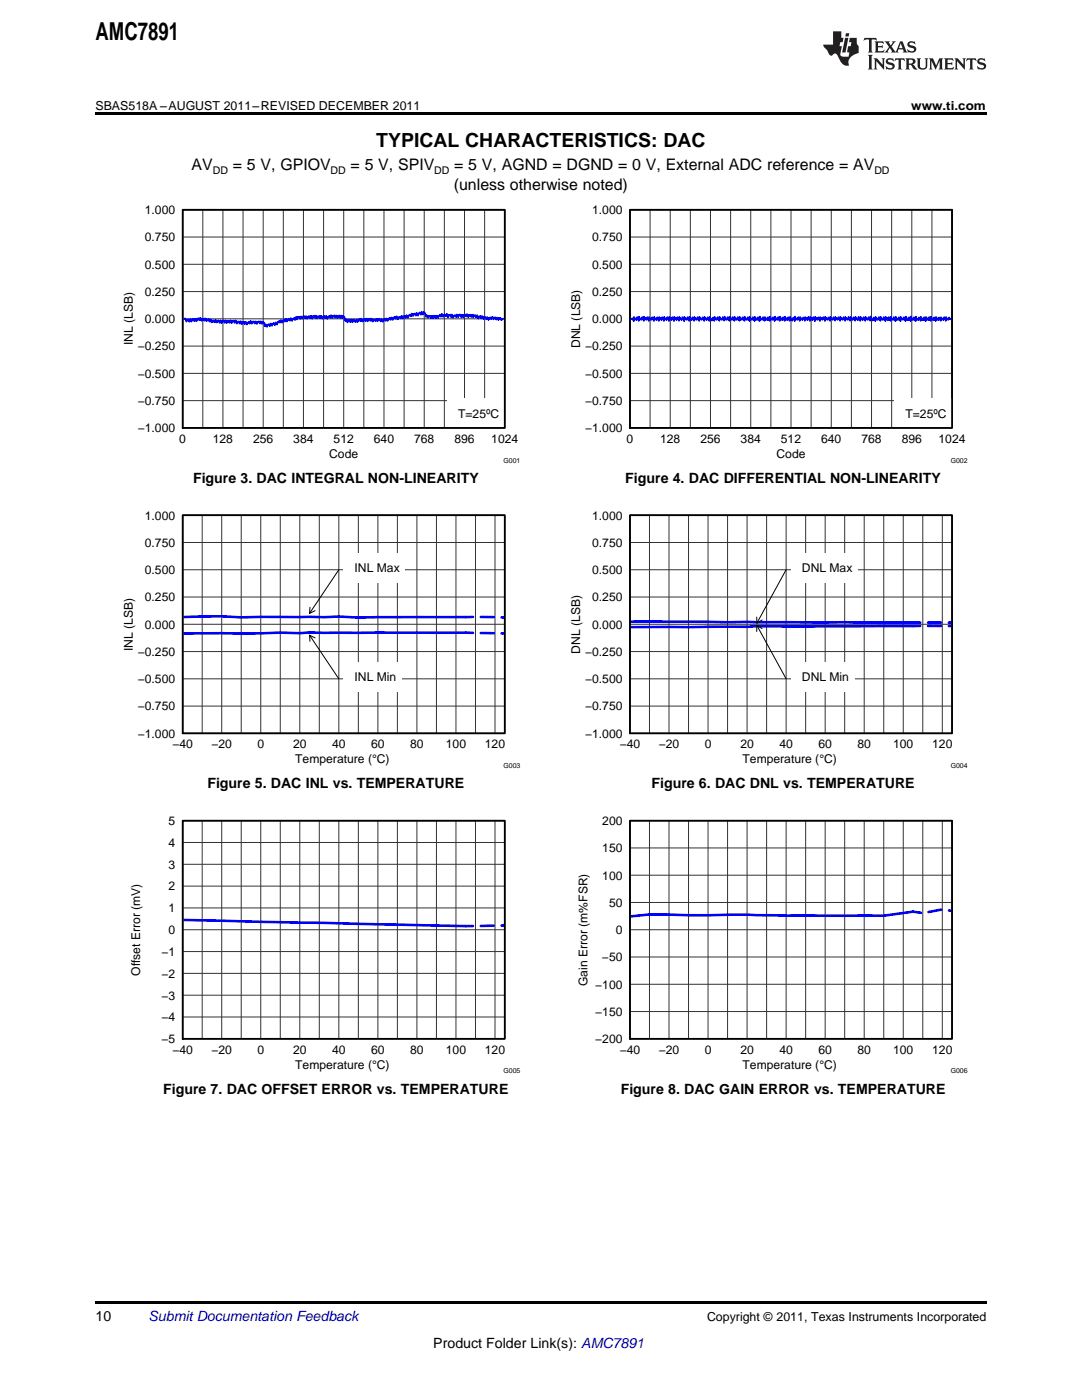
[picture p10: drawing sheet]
<svg xmlns="http://www.w3.org/2000/svg" width="216mm" height="279mm" viewBox="0 0 216 279" stroke-linecap="round" stroke-linejoin="round" font-family="sans-serif">
<g fill="#231f20">
<path d="M172.5 7.6l-.1 .5 .4-.2h.6v.1v2.1l-.2 .4h.9l-.2-.4v-2.1l.1-.1h.5l.5 .2-.2-.5zM174.5 8.3l.2 .3v1.5l-.2 .4h1.8l.2-.6a1.04 1.04 0 0 1-1.3 .2v-.7h.6l.3 .2v-.6l-.3 .2h-.6v-.6l.8-.1 .4 .3-.2-.5zM176.5 8.3l.9 1.1-.9 1.1h.8l-.2-.2 .4-.7 .5 .7-.2 .2h1.5l-.2-.2 .2-.4h.9l.1 .4-.2 .2h1l-.3-.3-.7-1.9h-.5l-.9 2-.8-1 .9-1h-.8l.1 .3-.4 .5-.3-.6 .1-.2zM179.7 8.6l.4 1h-.7zM181.3 8.4a.63 .63 0 0 0-.2 .7 .63 .63 0 0 0 .6 .4l.6 .2 .1 .2a.75 .75 0 0 1-.7 .4 .75 .75 0 0 1-.6-.5l.1 .7 .1-.1a1.11 1.11 0 0 0 1.5-.6 1.13 1.13 0 0 0-1.2-.8l-.1-.4a1.04 1.04 0 0 1 1.2 .2l-.2-.5-.2 .1-.4-.2zM173.2 10.9l.2 .4v2.2l-.2 .4h1l-.3-.4v-2.2l.3-.4zM174.3 11.6l.3 .4v1.5l-.3 .4h.8l-.2-.4v-1.3l1.5 1.7v-1.9l.2-.4h-.7l.2 .4v.9l-1.1-1.3zM177 11.8a.62 .62 0 0 0-.2 .7 .62 .62 0 0 0 .6 .4l.6 .1 .1 .3a.76 .76 0 0 1-.7 .3 .76 .76 0 0 1-.7-.4l.2 .7 .1-.1a1.11 1.11 0 0 0 1.5-.6 1.13 1.13 0 0 0-1.2-.8l-.1-.4a1.04 1.04 0 0 1 1.2 .2l-.2-.6-.2 .1-.5-.1zM178.7 11.6l-.2 .6a.61 .61 0 0 1 .8-.3v1.6l-.2 .4h.9l-.2-.4v-1.6a.63 .63 0 0 1 .7 .3l-.1-.6zM180.6 11.6l.3 .4v1.5l-.3 .4h1l-.2-.2-.1-.8 .6 .2a.76 .76 0 0 0 1.2 .7l-1-1a.58 .58 0 0 0 .6-.5 .58 .58 0 0 0-.5-.6zM181.4 11.9h.1a.45 .45 0 0 1 .5 .1 .45 .45 0 0 1 .1 .5l-.8 .2zM182.9 11.6l.2 .2a2.17 2.17 0 0 0 .3 1.9 .99 .99 0 0 0 1.6-.6v-1.1l.2-.4h-.7l.2 .2a1.92 1.92 0 0 1-.2 1.8 .6 .6 0 0 1-.9-.5v-1.1l.2-.4zM185.4 11.6l.2 .4v1.5l-.2 .4h.7l-.2-.4v-1.4l.8 1.8 .8-1.8v1.4l-.2 .4h.9l-.2-.4v-1.5l.2-.4h-.8l-.6 1.5-.6-1.5zM188.4 11.6l.2 .4v1.5l-.2 .4h1.8l.1-.6a1.04 1.04 0 0 1-1.2 .1v-.6h.5l.4 .2v-.6l-.4 .2h-.5v-.7h.8l.3 .3-.1-.6zM190.5 11.6l.2 .4v1.5l-.2 .4h.7l-.2-.4v-1.3l1.5 1.7v-1.9l.2-.4h-.7l.2 .4v.9l-1.1-1.3zM192.9 11.6l-.1 .6a.61 .61 0 0 1 .7-.3l.1 1.6-.3 .4h1l-.3-.4 .1-1.6a.63 .63 0 0 1 .7 .3l-.1-.6zM195.2 11.8a.62 .62 0 0 0-.2 .7 .62 .62 0 0 0 .6 .4l.6 .1 .1 .3a.76 .76 0 0 1-.7 .3 .76 .76 0 0 1-.6-.4l.1 .7 .1-.1a1.11 1.11 0 0 0 1.6-.6 1.13 1.13 0 0 0-1.3-.8l-.1-.4a1.04 1.04 0 0 1 1.2 .2l-.1-.6-.2 .1-.5-.1z"/>
<path d="M166.2 6.3v2.6h-1.9v.4l.8 .9a.91 .91 0 0 0 1 .8 .56 .56 0 0 1 .5-.3 .56 .56 0 0 1 .5 .3l.4 .8a1.53 1.53 0 0 0 1.9 1.2 1.54 1.54 0 0 1 1-2.1l.9-.3v-1.4a1.52 1.52 0 0 1-.4-1.6h-1.3l-.2 .8h.5l-.2 .8h-.5l-.1 1v.2l.4 .1-.2 .8a1.93 1.93 0 0 1-1.6-.3l.3-1.8h-.5l.2-.8h.4l.2-.8h-.4v-1.3zM168.6 7.6l-.6 2.9h.7l.6-2.9zM168.8 6.6l-.1 .7h.6l.2-.7z"/>
</g>
<path d="M36.4 41.9h64.3v43.5h-64.3z" fill="none" stroke="#000" stroke-width=".26"/>
<g fill="none" stroke="#333" stroke-width=".2">
<path d="M36.4 41.9h64.3v43.5h-64.3zM36.4 58.2h64.3M36.4 52.7h64.3M36.4 47.3h64.3M40.5 41.9v43.5M44.5 41.9v43.5M48.5 41.9v43.5M52.5 41.9v43.5M56.5 41.9v43.5M60.5 41.9v43.5M64.6 41.9v43.5M68.6 41.9v43.5"/>
<path d="M72.6 41.9v43.5M76.6 41.9v43.5M80.6 41.9v43.5M84.7 41.9v43.5M88.7 41.9v43.5M92.7 41.9v43.5M96.7 41.9v43.5M36.4 80h64.3M36.4 74.5h64.3M36.4 69.1h64.3M36.4 63.6h64.3"/>
</g>
<path d="M36.4 63.6l.6-.1 .1 .2 .1 .5 .1-.4v.2l.3-.3 .2 .5 .2-.5 .1 .1 .1 .4 .1-.4v.1l.3-.3 .2 .5 .2-.5 .1 .1 .1 .4 .1-.4v.1l.3-.3 .2 .4 .2-.5 .2 .6 .1-.3v.1l.3-.2 .2 .4 .2-.5 .2 .2v.4l.1-.4v.2l.3-.2 .2 .5 .2-.5 .2 .6 .1-.3v.2l.3-.3 .3 .4 .1-.5 .2 .1v.5l.1-.4 .1 .1 .2-.2 .3 .5 .1-.5 .2 .1v.5l.1-.4 .1 .1 .2-.3 .3 .5 .1-.5 .2 .2v.4l.1-.4 .1 .1 .2-.2 .3 .4 .1-.5 .2 .2v.4l.1-.4 .1 .1 .2-.2 .3 .4 .1-.5 .2 .2v.5l.1-.4 .1 .2 .2-.3 .3 .5 .1-.5 .2 .2v.4l.1-.4 .1 .1 .2-.2 .3 .5 .1-.5 .2 .2 .1 .4v-.4l.1 .2 .2-.4 .3 .4 .1-.5 .1 .2 .1-.1 .1 .4v-.4l.1 .2 .2-.3 .3 .5 .1-.5 .2 .1 .1 .5v-.5l.1 .2 .2-.3 .3 .5 .1-.5 .2 .1 .1 .4v-.3l.1 .1 .1-.2 .1 .2 .3 .7 .1-.4 .2 .1 .1 .4v-.4l.1 .2 .2-.3 .3 .4 .1-.6 .1 .2 .1-.1 .1 .4v-.4l.1 .1 .2-.2 .3 .4 .1-.6 .2 .1 .1 .4v-.5l.1 .2 .3-.4 .2 .3 .1-.5 .2 .1 .1 .4v-.4l.1 .1 .3-.3 .2 .4 .1-.6 .2 .2 .1 .4v-.4l.1 .1 .3-.3 .2 .4 .1-.5 .2 .1 .1 .4 .1-.4v.2l.3-.4 .2 .4 .1-.5 .2 .1 .1 .4 .1-.5v.2l.3-.3 .2 .4 .1-.5 .2 .2v-.1l.1 .4 .1-.4v.1l.3-.2 .2 .5 .2-.5 .1 .1 .1 .4 .1-.4v.2l.3-.3 .2 .4 .2-.5 .1 .1 .1 .5 .1-.5v.2l.3-.3 .2 .5 .2-.5 .1 .1 .1 .4 .1-.3v.1l.3-.3 .2 .5 .2-.5 .2 .2v.4l.1-.4v.1l.3-.3 .2 .5 .2-.5 .2 .2v.4l.1-.4v.2l.3-.4 .2 .4 .2-.5 .2 .2v.4l.1-.4v.1l.3-.3 .2 .5 .2-.5 .2 .2v.4l.1-.4 .1 .1 .2-.2 .3 .5 .1-.5 .2 .1v.4l.1-.4 .3 .1 .2 .8 .1 .1 .1-.4 .2 .2v.5l.1-.5 .1 .2 .2-.2 .3 .4 .1-.5 .2 .1v.4l.1-.3 .1 .1 .2-.3 .3 .5 .1-.5 .1 .2 .1-.1v.4l.1-.4 .1 .1 .2-.3 .3 .4 .1-.5 .2 .1 .1 .5v-.4l.1 .1 .2-.3 .3 .5 .1-.5 .1 .2 .1-.1 .1 .4v-.4l.1 .2 .2-.3 .3 .4 .1-.4 .2 .1 .1 .5v-.4l.1 .2 .2-.3 .3 .4 .1-.5 .1 .2 .1-.1 .1 .4v-.4l.1 .1 .2-.2 .3 .6 .1-.5 .2 .1 .1 .4v-.4l.1 .2 .2-.4 .3 .5 .1-.6 .3 .5v-.3l.1 .1 .2-.3 .3 .3 .1-.5 .2 .1 .1 .4v-.4l.1 .2 .3-.4 .2 .4 .1-.5 .3 .6v-.3l.1 .1 .3-.3 .2 .4 .1-.6 .2 .2 .1 .4v-.4l.1 .1 .3-.3 .2 .4 .1-.5 .2 .1 .1 .4 .1-.4v.1l.3-.3 .2 .3 .1-.5 .2 .2v-.1l.1 .4 .1-.4v.1l.3-.3 .2 .5 .1-.5 .2 .1 .1 .4 .1-.4v.1l.3-.4 .2 .5 .1-.6 .2 .2 .1 .4 .1-.5v.2l.2-.2 .3 1 .2-.4 .1 .2v-.1l.1 .5 .1-.4v.1l.3-.2 .2 .5 .2-.5 .1 .1 .1 .4 .1-.4v.2l.3-.3 .2 .5 .2-.5 .1 .2v-.2l.1 .5 .1-.4v.1l.3-.4 .1 .4h.1l.2-.6 .1 .3 .1-.1v.4l.1-.3v.1l.3-.3 .2 .4 .2-.5 .2 .7 .1-.4v.2l.3-.3 .2 .5 .2-.5 .2 .2v.5l.1-.4 .1 .1 .2-.3 .3 .4 .1-.6 .2 .2v.4l.1-.4 .1 .1 .2-.2 .3 .5 .1-.5 .1 .2 .1-.1v.4l.1-.4 .1 .1 .2-.3 .3 .4 .1-.4 .2 .2v.4l.1-.4 .1 .1 .2-.2 .3 .5 .1-.5 .2 .1v.4l.1-.4 .1 .2 .2-.2 .2 .4 .2-.4 .2 .2v.5l.1-.4 .3-.1 .3 .5 .1-.5 .2 .6 .1-.4 .1 .2 .2-.2 .3 .4 .1-.4 .2 .1 .1 .5v-.4l.1 .1 .2-.3 .2 .4 .2-.5 .2 .1 .1 .4v-.3l.1 .1 .2-.2 .3 .5 .1-.4 .2 .1 .1 .4v-.4l.1 .2 .2-.3 .3 .5 .1-.3h.5" fill="none" stroke="#00f" stroke-width=".35"/>
<path d="M89.2 79.6h11.5v5.8h-11.5z" fill="#fff"/>
<path d="M36.4 41.9h64.3v43.5h-64.3z" fill="none" stroke="#000" stroke-width=".35"/>
<path d="M125.7 41.9h64.3v43.5h-64.3z" fill="none" stroke="#000" stroke-width=".26"/>
<g fill="none" stroke="#333" stroke-width=".2">
<path d="M125.7 41.9h64.3v43.5h-64.3zM125.7 58.2h64.3M125.7 52.7h64.3M125.7 47.3h64.3M129.7 41.9v43.5M133.7 41.9v43.5M137.8 41.9v43.5M141.8 41.9v43.5M145.8 41.9v43.5M149.8 41.9v43.5M153.8 41.9v43.5M157.8 41.9v43.5"/>
<path d="M161.9 41.9v43.5M165.9 41.9v43.5M169.9 41.9v43.5M173.9 41.9v43.5M177.9 41.9v43.5M181.9 41.9v43.5M186 41.9v43.5M125.7 80h64.3M125.7 74.5h64.3M125.7 69.1h64.3M125.7 63.6h64.3"/>
</g>
<path d="M125.7 63.6l.5-.1 .1 .3 .1-.2 .1 .5v-.9l.1 .6v-.3l.4 .4 .1-.6 .2 .5 .1-.2 .1 .4v-.8l.1 .5v-.2l.4 .4 .1-.6 .2 .4 .1-.1 .1 .4v-.8l.1 .6 .1-.4 .3 .4 .2-.5 .1 .5 .1-.2 .1 .5v-.8l.1 .5 .1-.3h.1l.2 .4 .2-.6 .1 .5 .1-.2 .1 .5v-.9l.1 .6 .1-.3 .3 .4 .2-.6 .1 .5 .1-.2 .1 .5v-.8l.1 .5 .1-.3h.2l.1 .4 .2-.6 .1 .5 .1-.2 .1 .5v-.9l.1 .6 .1-.3 .3 .4 .2-.6 .1 .4 .1-.1 .1 .5v-.9l.1 .6 .1-.3 .3 .4 .2-.6 .1 .5 .1-.2 .1 .5v-.9l.1 .6 .1-.3 .3 .4 .2-.6 .1 .5 .1-.2 .1 .4 .1-.8v.6l.1-.3 .3 .4 .2-.6 .1 .5 .1-.2 .1 .5 .1-.9v.6l.1-.3 .3 .4 .2-.6 .1 .5 .1-.2 .1 .5 .1-.9v.6l.1-.3 .3 .4 .2-.6 .1 .5 .1-.2 .1 .4 .1-.8v.6l.1-.3 .3 .4 .2-.6 .1 .5 .1-.2 .1 .5 .1-.9v.6l.1-.3 .3 .3 .2-.5 .1 .4 .1-.1 .1 .5 .1-.9v.6l.1-.3 .2 .1 .1 .3 .2-.6 .1 .4 .2-.1v.5l.1-.8v.4l.1-.3 .3 .6 .2-.6 .1 .4 .2-.2v.5l.1-.9v.6l.1-.3 .3 .3 .2-.5 .1 .5 .2-.3v.5l.1-.8 .1 .6v-.3l.3 .4 .2-.6 .1 .5 .2-.2v.4l.1-.8 .1 .6v-.4l.3 .4 .2-.5 .1 .4 .2-.1v.4l.1-.8 .1 .6v-.3h.2l.1 .4 .2-.6 .2 .5 .1-.2v.4l.1-.8 .1 .6v-.3l.3 .4 .2-.6 .2 .5 .1-.2v.4l.1-.8 .1 .6v-.3l.3 .3 .2-.5 .2 .4 .1-.1v.4l.1-.8 .1 .5v-.2l.3 .4 .2-.6 .2 .4 .1-.2 .1 .6v-.9l.1 .6v-.3l.4 .3 .1-.5 .2 .4 .1-.1 .1 .5v-.9l.1 .6v-.3l.4 .4 .1-.6 .2 .4 .1-.1 .1 .5v-.9l.1 .6v-.3l.4 .3 .2-.5 .1 .5 .1-.2 .1 .4v-.7l.1 .5 .1-.3h.1l.2 .4 .2-.6 .1 .5 .1-.2 .1 .4v-.8l.1 .6 .1-.3h.1l.2 .4 .2-.6 .1 .5 .1-.2 .1 .5v-.9l.1 .6 .1-.3h.2l.1 .4 .2-.6 .1 .5 .1-.2 .1 .4v-.8l.1 .6 .1-.3v.1l.2-.1 .1 .4 .2-.6 .1 .5 .1-.2 .1 .4v-.8l.1 .6 .1-.4 .3 .5 .2-.6 .1 .5 .1-.2 .1 .5v-.9l.1 .5 .1-.2 .3 .5 .2-.6 .1 .4 .1-.2 .1 .5 .1-.9v.6l.1-.3 .3 .4 .2-.6 .1 .5 .1-.2 .1 .4 .1-.8v.6l.1-.4 .3 .5 .2-.6 .1 .4 .1-.2 .1 .5 .1-.7v.4l.1-.2 .1 .1 .1-.1 .1 .4 .2-.6 .1 .5 .1-.2 .1 .5 .1-.9v.6l.1-.3 .1 .1 .1-.1 .1 .4 .2-.6 .1 .5 .1-.3 .1 .6 .1-.9v.6l.1-.3h.2l.1 .3 .2-.5 .1 .5 .1-.2 .1 .5 .1-.8v.5l.1-.3 .3 .3 .2-.5 .1 .4 .2-.2v.6l.1-.9v.6l.1-.3 .3 .3 .2-.5 .1 .5 .2-.2v.4l.1-.8v.6l.1-.3 .3 .3 .2-.5 .3 .7 .1-.7v.4l.1-.3 .3 .4 .2-.5 .1 .4 .2-.1v.4l.1-.8 .1 .6v-.4l.3 .4 .2-.5 .3 .7 .1-.8 .1 .6v-.3l.3 .3 .2-.5 .1 .5 .2-.2v.4l.1-.8 .1 .5v-.2l.3 .4 .2-.6 .2 .4 .1-.1v.4l.1-.8 .1 .5v-.2h.2l.1 .4 .2-.6 .2 .5 .1-.3v.5l.1-.8 .1 .6v-.3h.2l.1 .4 .2-.6 .2 .5 .1-.2v.4l.1-.8 .1 .5v-.2l.4 .4 .1-.6 .4 .7v-.8l.1 .6v-.4l.4 .6 .1-.6 .2 .4 .1-.3 .1 .6v-.9l.1 .6v-.3l.4 .4 .1-.6 .2 .5 .1-.2 .1 .4v-.8l.1 .6v-.4l.4 .5 .2-.6 .1 .4 .1-.2 .1 .6v-.9l.1 .5 .1-.2v.1l.1-.1 .2 .4 .2-.6 .1 .5 .1-.2 .1 .4v-.7l.1 .5 .1-.4 .3 .5 .2-.6 .1 .5 .1-.2 .1 .5v-.9l.1 .6 .1-.4 .3 .5 .2-.6 .1 .5 .1-.2 .1 .5v-.9l.1 .5 .1-.2 .3 .3 .2-.5 .1 .4 .1-.1 .1 .5v-.9l.1 .6 .1-.3 .3 .4 .2-.6 .1 .5 .1-.3 .1 .6v-.9l.1 .5 .1-.2 .3 .4 .2-.6 .1 .5 .1-.2 .1 .5 .1-.9v.6l.1-.3 .3 .4 .2-.6 .1 .4 .1-.1 .1 .4 .1-.8v.6l.1-.3 .3 .4 .2-.6 .1 .5 .1-.2 .1 .5 .1-.8v.4l.1-.2 .1 .2 .1-.2 .1 .4 .2-.6 .1 .5 .1-.2 .1 .4 .1-.8v.6l.1-.3 .3 .4 .2-.6 .1 .5 .1-.2 .1 .5 .1-.9v.6l.1-.3 .1 .1 .1-.1 .1 .4 .2-.6 .1 .5 .1-.2 .1 .4 .1-.7v.4l.1-.2 .3 .4 .2-.6 .1 .4 .2-.1v.4l.1-.7v.5l.1-.3 .3 .4 .2-.5 .1 .2h.4" fill="none" stroke="#00f" stroke-width=".35"/>
<path d="M178.5 79.6h11.5v5.8h-11.5z" fill="#fff"/>
<path d="M125.7 41.9h64.3v43.5h-64.3z" fill="none" stroke="#000" stroke-width=".35"/>
<path d="M36.4 102.8h64.3v43.6h-64.3z" fill="none" stroke="#000" stroke-width=".26"/>
<g fill="none" stroke="#333" stroke-width=".2">
<path d="M36.4 119.1h64.3M36.4 113.7h64.3M36.4 108.3h64.3M40.3 102.8v43.6M44.2 102.8v43.6M48.1 102.8v43.6M52 102.8v43.6M55.9 102.8v43.6M59.8 102.8v43.6M63.7 102.8v43.6M67.6 102.8v43.6M71.5 102.8v43.6"/>
<path d="M75.4 102.8v43.6M79.3 102.8v43.6M83.2 102.8v43.6M87.1 102.8v43.6M91 102.8v43.6M94.9 102.8v43.6M98.8 102.8v43.6M100.7 102.8h-64.3v43.6h64.3M36.4 135.5h64.3M36.4 130h64.3M36.4 124.6h64.3M36.4 140.9h64.3"/>
</g>
<path d="M36.4 123.1a113.9 113.9 0 0 1 11.7 .1h16.6l2.9-.2 3.9 .3 21.4-.1M92.9 126.3l-31.1-.1-2 .2-3.9-.1-7.8 .1h-11.7" fill="none" stroke="#00f" stroke-width=".52"/>
<path d="M100.8 123.3l-7.9-.1M100.8 126.4l-7.9-.1" fill="none" stroke="#00f" stroke-width=".52" stroke-dasharray="2.6 1.6"/>
<path d="M67.6 113.7l-5.8 8.7M61.8 121.2v1.2l1.1-.5" fill="none" stroke="#000" stroke-width=".2"/>
<path d="M68.6 110.4h12.3v5.8h-12.3z" fill="#fff"/>
<path d="M61.8 126.8l5.8 8.7M62.9 127.3l-1.1-.5v1.2" fill="none" stroke="#000" stroke-width=".2"/>
<path d="M68.6 132.2h11.6v5.8h-11.6z" fill="#fff"/>
<path d="M36.4 102.8h64.3v43.6h-64.3z" fill="none" stroke="#000" stroke-width=".35"/>
<path d="M125.7 102.8h64.3v43.6h-64.3z" fill="none" stroke="#000" stroke-width=".26"/>
<g fill="none" stroke="#333" stroke-width=".2">
<path d="M125.7 119.1h64.3M125.7 113.7h64.3M125.7 108.3h64.3M129.6 102.8v43.6M133.5 102.8v43.6M137.4 102.8v43.6M141.3 102.8v43.6M145.2 102.8v43.6M149.1 102.8v43.6M153 102.8v43.6M156.9 102.8v43.6M160.8 102.8v43.6"/>
<path d="M164.7 102.8v43.6M168.5 102.8v43.6M172.4 102.8v43.6M176.3 102.8v43.6M180.2 102.8v43.6M184.1 102.8v43.6M188 102.8v43.6M190 102.8h-64.3v43.6h64.3M125.7 135.5h64.3M125.7 130h64.3M125.7 124.6h64.3M125.7 140.9h64.3"/>
</g>
<path d="M125.7 124.1l56.5 .1M182.2 124.9l-56.5 .3" fill="none" stroke="#00f" stroke-width=".52"/>
<path d="M190 124.2h-7.8M190 124.9h-7.8" fill="none" stroke="#00f" stroke-width=".52" stroke-dasharray="2.6 1.6"/>
<path d="M156.9 113.7l-5.9 10.7M151 123.1v1.3l1.1-.7" fill="none" stroke="#000" stroke-width=".2"/>
<path d="M157.8 110.4h13.4v5.8h-13.4z" fill="#fff"/>
<path d="M151 124.8l5.9 10.7M152.1 125.4l-1.1-.6v1.2" fill="none" stroke="#000" stroke-width=".2"/>
<path d="M157.8 132.2h12.7v5.8h-12.7z" fill="#fff"/>
<path d="M125.7 102.8h64.3v43.6h-64.3zM36.4 163.8h64.3v43.5h-64.3zM125.7 163.8h64.3v43.5h-64.3z" fill="none" stroke="#000" stroke-width=".35"/>
<path d="M36.4 163.8h64.3v43.5h-64.3zM125.7 163.8h64.3v43.5h-64.3z" fill="none" stroke="#000" stroke-width=".26"/>
<g fill="none" stroke="#333" stroke-width=".2">
<path d="M36.4 176.8h64.3M36.4 172.5h64.3M36.4 168.1h64.3M40.3 163.8v43.5M44.2 163.8v43.5M48.1 163.8v43.5M52 163.8v43.5M55.9 163.8v43.5M59.8 163.8v43.5M63.7 163.8v43.5M67.6 163.8v43.5M71.5 163.8v43.5"/>
<path d="M75.4 163.8v43.5M79.3 163.8v43.5M83.2 163.8v43.5M87.1 163.8v43.5M91 163.8v43.5M94.9 163.8v43.5M98.8 163.8v43.5M100.7 163.8h-64.3v43.5h64.3M125.7 174.7h64.3M125.7 169.2h64.3M129.6 163.8v43.5M133.5 163.8v43.5"/>
<path d="M137.4 163.8v43.5M141.3 163.8v43.5M145.2 163.8v43.5M149.1 163.8v43.5M153 163.8v43.5M156.9 163.8v43.5M160.8 163.8v43.5M164.7 163.8v43.5M168.5 163.8v43.5M172.4 163.8v43.5M176.3 163.8v43.5M180.2 163.8v43.5"/>
<path d="M184.1 163.8v43.5M188 163.8v43.5M190 163.8h-64.3v43.5h64.3M36.4 198.6h64.3M36.4 194.3h64.3M36.4 189.9h64.3M36.4 185.5h64.3M36.4 181.2h64.3M125.7 185.5h64.3M125.7 196.4h64.3M125.7 191h64.3M125.7 180.1h64.3"/>
<path d="M36.4 203h64.3M125.7 201.9h64.3"/>
</g>
<path d="M36.4 183.6l56.5 1.2M182.2 181.9l-5.9 .8h-19.4l-7.8-.2-11.7 .1-7.8-.1-3.9 .4" fill="none" stroke="#00f" stroke-width=".52"/>
<path d="M100.8 184.7l-7.9 .1M190 181.8l-2-.3-3.9 .7-1.9-.3" fill="none" stroke="#00f" stroke-width=".52" stroke-dasharray="2.6 1.6"/>
<path d="M19 259.7h177.8v.5h-177.8z" fill="#000"/>
<g fill="#fff">
<path d="M156.1 220.1h.4v.7h-.4z"/>
<path d="M66.9 220.1h.3v.7h-.3z"/>
<path d="M156.1 159.1h.4v.7h-.4z"/>
<path d="M66.9 159.1h.3v.7h-.3z"/>
<path d="M156.1 98.1h.4v.7h-.4z"/>
<path d="M66.9 98.1h.3v.7h-.3z"/>
</g>
<path d="M19 22.5h177.8v.5h-177.8z" fill="#000"/>
<text font-size="4.9" x="19" y="7.9">AMC7891</text>
<text font-size="3.9" x="75.1" y="29.3">TYPICAL CHARACTERISTICS: DAC</text>
<g font-size="3.2">
<text x="38.2" y="34">AV</text>
<text x="46.5" y="34">= 5 V, GPIOV</text>
<text x="70" y="34">= 5 V, SPIV</text>
<text x="90.6" y="34">= 5 V, AGND = DGND = 0 V, External ADC reference = AV</text>
<text x="90.6" y="37.9">(unless otherwise noted)</text>
</g>
<g font-size="2.8">
<text x="38.5" y="96.4">Figure 3. DAC INTEGRAL NON-LINEARITY</text>
<text x="124.8" y="96.4">Figure 4. DAC DIFFERENTIAL NON-LINEARITY</text>
<text x="41.4" y="157.3">Figure 5. DAC INL vs. TEMPERATURE</text>
<text x="130" y="157.3">Figure 6. DAC DNL vs. TEMPERATURE</text>
<text x="32.6" y="218.3">Figure 7. DAC OFFSET ERROR vs. TEMPERATURE</text>
<text x="123.9" y="218.3">Figure 8. DAC GAIN ERROR vs. TEMPERATURE</text>
<text x="19" y="263.6">10</text>
<text x="86.5" y="269">Product Folder Link(s): AMC7891</text>
</g>
<text font-size="2.8" fill="#0000c8" x="29.6" y="263.6">Submit Documentation Feedback</text>
<g font-size="2.5">
<text x="19" y="21.9">SBAS518A –AUGUST 2011–REVISED DECEMBER 2011</text>
<text x="181.8" y="21.9">www.ti.com</text>
<text x="141.1" y="263.6">Copyright © 2011, Texas Instruments Incorporated</text>
</g>
<g font-size="2.4">
<text x="28.9" y="42.7">1.000</text>
<text x="118.2" y="42.7">1.000</text>
<text x="28.9" y="53.6">0.500</text>
<text x="28.9" y="48.2">0.750</text>
<text x="118.2" y="53.6">0.500</text>
<text x="118.2" y="48.2">0.750</text>
<text x="28.9" y="59.1">0.250</text>
<text x="118.2" y="59.1">0.250</text>
<text x="28.9" y="64.5">0.000</text>
<text x="118.2" y="64.5">0.000</text>
<text x="26.5" y="68.9" transform="rotate(-90 26.5 68.9)">INL (LSB)</text>
<text x="27.5" y="69.9">−0.250</text>
<text x="115.7" y="69.5" transform="rotate(-90 115.7 69.5)">DNL (LSB)</text>
<text x="116.7" y="69.9">−0.250</text>
<text x="27.5" y="75.4">−0.500</text>
<text x="116.7" y="75.4">−0.500</text>
<text x="27.5" y="80.8">−0.750</text>
<text x="91.4" y="83.4">T=25ºC</text>
<text x="116.7" y="80.8">−0.750</text>
<text x="180.7" y="83.4">T=25ºC</text>
<text x="27.5" y="86.3">−1.000</text>
<text x="35.8" y="88.4">0</text>
<text x="42.5" y="88.4">128</text>
<text x="50.5" y="88.4">256</text>
<text x="58.5" y="88.4">384</text>
<text x="66.6" y="88.4">512</text>
<text x="74.6" y="88.4">640</text>
<text x="82.6" y="88.4">768</text>
<text x="90.7" y="88.4">896</text>
<text x="98" y="88.4">1024</text>
<text x="116.7" y="86.3">−1.000</text>
<text x="125" y="88.4">0</text>
<text x="131.7" y="88.4">128</text>
<text x="139.8" y="88.4">256</text>
<text x="147.8" y="88.4">384</text>
<text x="155.8" y="88.4">512</text>
<text x="163.9" y="88.4">640</text>
<text x="171.9" y="88.4">768</text>
<text x="179.9" y="88.4">896</text>
<text x="187.3" y="88.4">1024</text>
<text x="65.7" y="91.4">Code</text>
<text x="154.9" y="91.4">Code</text>
<text x="28.9" y="103.7">1.000</text>
<text x="118.2" y="103.7">1.000</text>
<text x="28.9" y="109.1">0.750</text>
<text x="118.2" y="109.1">0.750</text>
<text x="28.9" y="114.6">0.500</text>
<text x="70.8" y="114.2">INL Max</text>
<text x="118.2" y="114.6">0.500</text>
<text x="160" y="114.2">DNL Max</text>
<text x="28.9" y="125.5">0.000</text>
<text x="28.9" y="120">0.250</text>
<text x="118.2" y="125.5">0.000</text>
<text x="118.2" y="120">0.250</text>
<text x="26.5" y="129.9" transform="rotate(-90 26.5 129.9)">INL (LSB)</text>
<text x="27.5" y="130.9">−0.250</text>
<text x="115.7" y="130.4" transform="rotate(-90 115.7 130.4)">DNL (LSB)</text>
<text x="116.7" y="130.9">−0.250</text>
<text x="27.5" y="136.3">−0.500</text>
<text x="70.8" y="136">INL Min</text>
<text x="116.7" y="136.3">−0.500</text>
<text x="160" y="136">DNL Min</text>
<text x="27.5" y="141.8">−0.750</text>
<text x="116.7" y="141.8">−0.750</text>
<text x="27.5" y="147.2">−1.000</text>
<text x="34.4" y="149.3">−40</text>
<text x="42.2" y="149.3">−20</text>
<text x="51.4" y="149.3">0</text>
<text x="58.5" y="149.3">20</text>
<text x="66.3" y="149.3">40</text>
<text x="74.1" y="149.3">60</text>
<text x="81.8" y="149.3">80</text>
<text x="89" y="149.3">100</text>
<text x="96.8" y="149.3">120</text>
<text x="116.7" y="147.2">−1.000</text>
<text x="123.7" y="149.3">−40</text>
<text x="131.4" y="149.3">−20</text>
<text x="140.6" y="149.3">0</text>
<text x="147.7" y="149.3">20</text>
<text x="155.5" y="149.3">40</text>
<text x="163.3" y="149.3">60</text>
<text x="171.1" y="149.3">80</text>
<text x="178.2" y="149.3">100</text>
<text x="186" y="149.3">120</text>
<text x="58.9" y="152.3">Temperature (°C)</text>
<text x="148.2" y="152.3">Temperature (°C)</text>
<text x="33.6" y="164.7">5</text>
<text x="120.2" y="164.7">200</text>
<text x="33.6" y="173.4">3</text>
<text x="33.6" y="169">4</text>
<text x="120.2" y="170.1">150</text>
<text x="33.6" y="177.7">2</text>
<text x="120.2" y="175.5">100</text>
<text x="33.6" y="182.1">1</text>
<text x="121.5" y="181">50</text>
<text x="32.2" y="190.8">−1</text>
<text x="33.6" y="186.4">0</text>
<text x="120.1" y="191.9">−50</text>
<text x="122.9" y="186.4">0</text>
<text x="28" y="194.8" transform="rotate(-90 28 194.8)">Offset Error (mV)</text>
<text x="32.2" y="195.1">−2</text>
<text x="117.2" y="196.8" transform="rotate(-90 117.2 196.8)">Gain Error (m%FSR)</text>
<text x="118.8" y="197.3">−100</text>
<text x="32.2" y="203.8">−4</text>
<text x="32.2" y="199.5">−3</text>
<text x="118.8" y="202.7">−150</text>
<text x="32.2" y="208.2">−5</text>
<text x="118.8" y="208.2">−200</text>
<text x="34.4" y="210.3">−40</text>
<text x="42.2" y="210.3">−20</text>
<text x="51.4" y="210.3">0</text>
<text x="58.5" y="210.3">20</text>
<text x="58.9" y="213.3">Temperature (°C)</text>
<text x="66.3" y="210.3">40</text>
<text x="74.1" y="210.3">60</text>
<text x="81.8" y="210.3">80</text>
<text x="89" y="210.3">100</text>
<text x="96.8" y="210.3">120</text>
<text x="123.7" y="210.3">−40</text>
<text x="131.4" y="210.3">−20</text>
<text x="140.6" y="210.3">0</text>
<text x="147.7" y="210.3">20</text>
<text x="148.2" y="213.3">Temperature (°C)</text>
<text x="155.5" y="210.3">40</text>
<text x="163.3" y="210.3">60</text>
<text x="171.1" y="210.3">80</text>
<text x="178.2" y="210.3">100</text>
<text x="186" y="210.3">120</text>
</g>
<g font-size="2.1">
<text x="42.5" y="34.6">DD</text>
<text x="66" y="34.6">DD</text>
<text x="86.6" y="34.6">DD</text>
<text x="174.5" y="34.6">DD</text>
</g>
<g font-size="1.4">
<text x="100.5" y="92.3">G001</text>
<text x="189.7" y="92.3">G002</text>
<text x="100.5" y="153.3">G003</text>
<text x="189.7" y="153.3">G004</text>
<text x="100.5" y="214.2">G005</text>
<text x="189.7" y="214.2">G006</text>
</g>
</svg>
